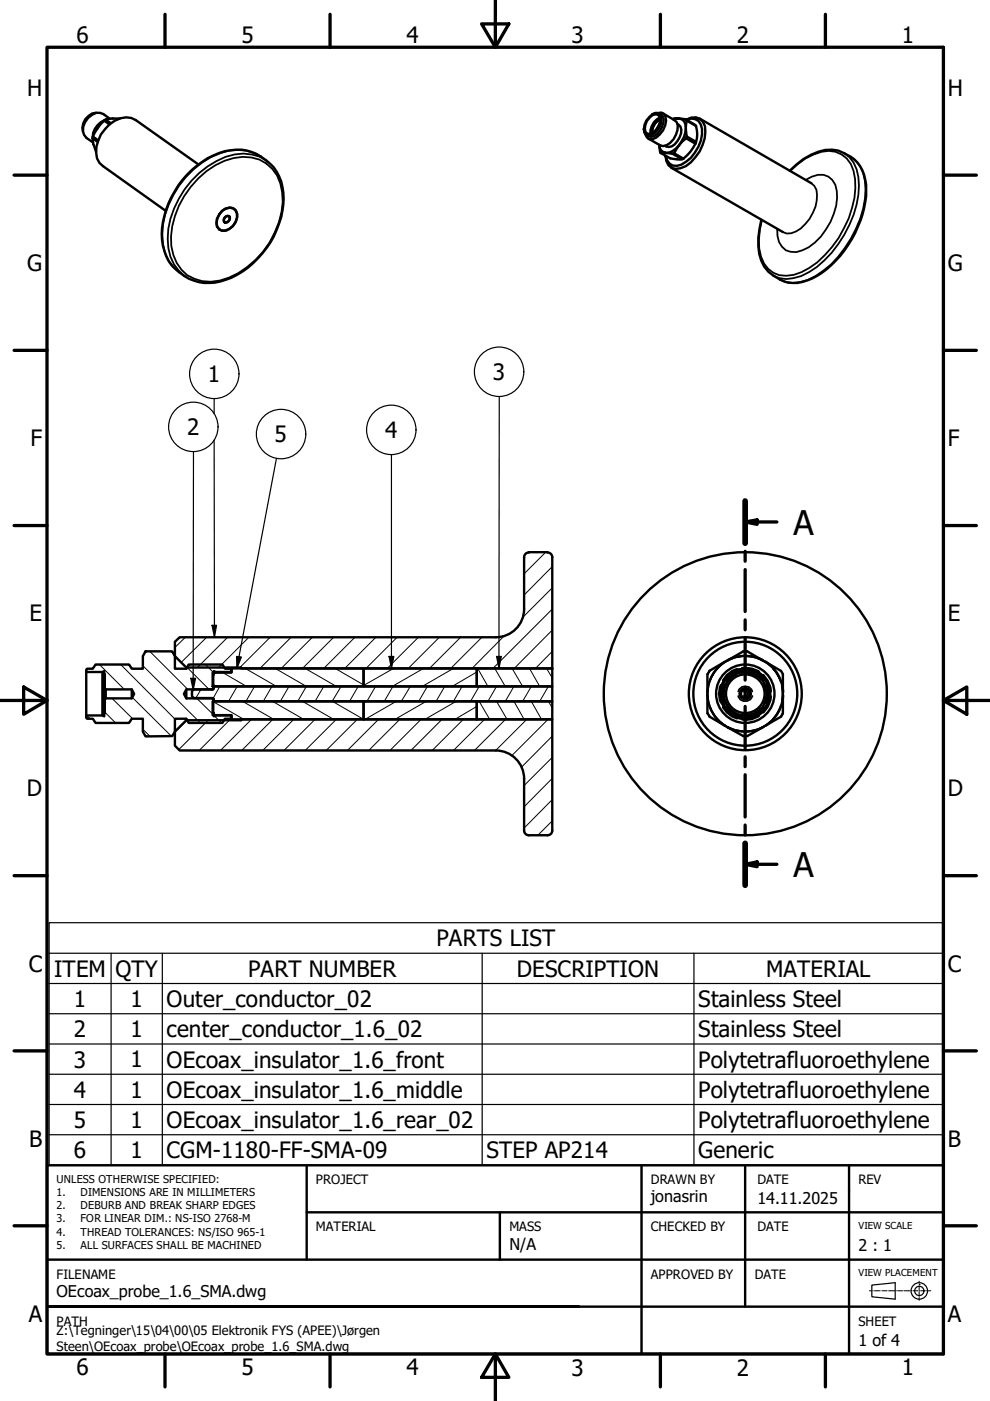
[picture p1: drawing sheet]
<svg xmlns="http://www.w3.org/2000/svg" width="210mm" height="297mm" viewBox="0 0 210 297" stroke-linecap="round" stroke-linejoin="round" font-family="sans-serif">
<!-- layer: Hatch (ISO) -->
<g fill="none" stroke="#000" stroke-width=".21">
<path d="M115.7 117.1l-4.6 4.6M31.7 138.1l8.1 8.1M36.3 138.1l.6 .6M39.3 135.1l-2.2 2.2M43.8 135.1l-5.4 5.3M48.3 135.1l-6.5 6.4M52.8 135.1l-6.4 6.4M57.3 135.1l-6.4 6.4M61.7 135.1l-6.6 6.6M66.2 135.1l-6.6 6.6M70.7 135.1l-6.6 6.6M75.2 135.1l-6.6 6.6"/>
<path d="M79.7 135.1l-6.6 6.6M84.2 135.1l-6.6 6.6M88.7 135.1l-6.6 6.6M93.2 135.1l-6.6 6.6M97.7 135.1l-6.6 6.6M102.2 135.1l-6.6 6.6M107 134.7l-6.9 7M117.1 129.1l-12.6 12.6M117.1 124.6l-6.4 6.4M117.1 138.1l-3.6 3.6M117.1 133.6l-8.1 8.1M117.1 120.1l-6 6.1"/>
<path d="M18.4 151.7l.7 .7M21.1 140.9l5.3 5.3M22.2 151l2.3 2.3M23.7 148.1l4.4 4.3M25.6 140.9l11.5 11.5M28 147.8l8.3 8.3M30.3 154.6l1.5 1.5M30.3 141.1l12.2 12.2M39.7 152.7l-2.6 2.5M39.7 141.5l4.6 4.7M41.7 148.1l3.6 3.5M42.6 146.2l-1.1 1.8"/>
<path d="M43.6 140.9l1.7 1.8M44.1 152.7l-6.2 6.2M45.1 145l.8 .5M45.1 148.7l6.6 3.8M45.5 151.8l1.5 1.5M46.6 145.5l-1.5 2.6M47.2 142.6l5.1 2.9M48.6 152.7l-6.4 6.4M50.3 145.5l-1.8 3.2M51.4 148.7l6.6 3.8M52 141.7l6.6 3.8M53.3 152.5l-6.6 6.6"/>
<path d="M54 145.5l-1.9 3.2M57.7 145.5l-1.9 3.2M57.8 148.7l6.6 3.8M57.8 152.5l-6.6 6.6M58.4 141.7l6.6 3.8-1.9 3.2M61.3 145.5l-1.9 3.2M62.3 152.5l-6.6 6.6M64.1 148.7l6.6 3.8M64.7 141.7l6.6 3.8M66.8 152.5l-6.6 6.6M68.6 145.5l-1.8 3.2M70.5 148.7l6.6 3.8"/>
<path d="M71.1 141.7l6 3.5M71.3 152.5l-6.6 6.6M72.3 145.5l-1.9 3.2M75.8 152.5l-6.6 6.6M75.9 145.5l-1.8 3.2M76.8 148.7l.3 .1M77.7 148.7l-.6 .3M79.6 145.5l-1.8 3.2M80.3 152.5l-6.6 6.6M83.3 145.5l-1.8 3.2M83.4 141.7l-6.3 3.6M84 148.7l-6.6 3.8"/>
<path d="M84.8 152.5l-6.6 6.6M87 145.5l-1.9 3.2M89.3 152.5l-6.6 6.6M89.8 141.7l-6.6 3.8M90.4 148.7l-6.6 3.8M90.6 145.5l-1.8 3.2M93.7 152.5l-6.6 6.6M94.3 145.5l-1.8 3.2M96.1 141.7l-6.6 3.8M96.7 148.7l-6.6 3.8M98 145.5l-1.9 3.2M98.2 152.5l-6.6 6.6"/>
<path d="M101.1 149.8l-4.6 2.7M101.1 142.5l-5.2 3M101.3 141.7l2.1 3.8M101.6 145.5l-1.8 3.2M101.6 148.7l2.2 3.8M102.7 152.5l-6.6 6.6M104.9 141.7l2.2 3.8M105.3 145.5l-1.9 3.2M105.3 148.7l2.2 3.8M107.2 152.5l-6.6 6.6M108.6 141.7l2.2 3.8M109 145.5l-1.9 3.2"/>
<path d="M109 148.7l2.1 3.8M111.7 152.5l-6.6 6.6M112.3 141.7l2.1 3.8M112.6 145.5l-1.8 3.2M112.6 148.7l2.2 3.8M115.9 141.7l1.2 2M116.2 152.5l-7.7 7.7M116.3 145.5l-1.9 3.2M116.3 148.7l.8 1.4M117.1 156.1l-6.5 6.6M117.1 174l-3.1 3.1M117.1 169.5l-6 6.1"/>
<path d="M117.1 165l-6 6.1M117.1 160.6l-6 5.9"/>
</g>
<!-- layer: Hidden (ISO) -->
<g fill="none" stroke="#000" stroke-width=".38">
<path d="M155.5 139.5l-1.5 .7-1.3 .9M156.3 139.3l.9-.2h1.6l.8 .2M157.5 139.1l-1.6 .3-1.7 .6-.5 .4M157.5 138.1h.4M158.2 138.1h.2M158.5 139.2h.8l1.7 .5 1.3 .7M160.5 139.5l1.5 .7 1.4 .9M150 147.1l.3 2M150 147.1l.2 1.7M150 151.2l.2 .3M150.2 145.5l-.2 1.6M150.2 142.7l-.2 .3"/>
<path d="M150.3 145.1l-.3 2M150.3 151.7l.1 .2M150.4 149.5l.3 .9 .8 1.4 .6 .6M150.4 142.2l-.1 .3M150.6 150a7.4 7.4 0 0 0 2.3 3.3M152.1 141.8l-.6 .6-.8 1.4-.3 .8M152.7 147.7a5.3 5.3 0 0 0 2.2 3.7M152.7 153l1.3 1 1.5 .7M152.8 145.1a4.4 4.4 0 0 0 0 3.9M152.9 141a6.5 6.5 0 0 0-2.3 3.2M153.2 150l.9 1.1 1.1 .8 1.1 .5M153.6 147.6a4.4 4.4 0 0 0 2.5 3.6"/>
<path d="M153.7 145.1a4.4 4.4 0 0 0 0 3.9M153.7 153.8l2.2 1 1.6 .3M154.1 149.9a5.3 5.3 0 0 0 3.4 2M154.9 142.7a5.3 5.3 0 0 0-2.2 3.8M155.8 152a5 5 0 0 0 4.4 0M155.8 142.2a5 5 0 0 1 4.4 0M156.1 143.1a4.2 4.2 0 0 0-2.5 3.4M156.3 141.8l-1.1 .4-1.1 .9-.9 1.2M156.3 154.9l.9 .2h1.6l.8-.2M156.5 146.6a1.57 1.57 0 0 1 1.5-1.1 1.57 1.57 0 0 1 1.5 1.1M156.5 147.6a1.55 1.55 0 0 0 1.5 1.1 1.55 1.55 0 0 0 1.5-1.1M157.2 142.7a4.5 4.5 0 0 1 4 1.4"/>
<path d="M157.2 146.5l.5-.3h.6l.4 .3 .2 .6-.2 .5-.4 .4h-.6l-.5-.4M157.3 141.6a5.1 5.1 0 0 1 3.7 .9M157.5 142.4a4.6 4.6 0 0 0-3.4 1.9M157.5 156.1h.4M157.7 146.7l.3-.2 .4 .2 .2 .4-.2 .4-.4 .1-.3-.1M158.2 156.1h.2M158.5 142.4a4.3 4.3 0 0 1 3.4 1.9M161 151.8a4.7 4.7 0 0 1-3.7 .8M161.2 142.7a4.9 4.9 0 0 1 2.1 3.8M161.2 150.2a4.2 4.2 0 0 1-4 1.3M161.9 149.9a4.9 4.9 0 0 1-3.4 2M161.9 143.1a5.8 5.8 0 0 1 1.6 3.5"/>
<path d="M161.9 145a4.4 4.4 0 0 1 0 4.3M162.3 153.8l-1.3 .7-2.5 .6M162.4 145.1a4.4 4.4 0 0 1 0 3.9M163.1 141l.7 .6 1 1.4 .6 1.2M163.3 147.7a5 5 0 0 1-2.1 3.7M163.4 153l-1.4 1-1.5 .7M163.5 147.6a5.3 5.3 0 0 1-1.6 3.5M163.9 141.8l.6 .6 .8 1.4 .2 .8M165.4 150l-.6 1.2-1 1.4-.7 .6M165.5 149.5l-.2 .9-.8 1.4-.6 .6M165.7 145.1l.2 1.1v1.7l-.2 1.2M165.7 151.7l-.2 .2"/>
<path d="M165.8 145.5l.2 1.6-.2 1.7M166 151.2l-.1 .3"/>
</g>
<!-- layer: Visible (ISO) -->
<g fill="none" stroke="#000" stroke-width=".51">
<path d="M19.6 29.3l.2 1.4 .6 1.5M19.6 29.3l1.1 .8M19.7 28.9l1.1 .9M19.7 28.9l-.1 .4M20.4 23.9a3.2 3.2 0 0 0-2.8 4M22.1 25.6l-1.3 1.4-1.1 1.9M22.1 25.6l.3-.3 1.1 .8M22.1 25.6l1.1 .8M22.2 25.4a4.1 4.1 0 0 0-2.5 3.7M23.3 25.2l-1.4-1-.7-.3h-.9a3.7 3.7 0 0 0-2.5 4.7l.6 .7 1.3 .9M25.4 25.1l-3 .2M40.7 36a15 15 0 0 1 10.5-4.3 10.1 10.1 0 0 1 8.9 10.4 19.4 19.4 0 0 1-12.2 17.2 10.1 10.1 0 0 1-13.5-10.9 20.2 20.2 0 0 1 6.3-12.4z"/>
<path d="M42 34.8l-13.2-9.4a5.1 5.1 0 0 0-6.5 2 7.2 7.2 0 0 0-1.7 6.2l.5 .9 .7 .7 13.3 9.5M137.7 24.8l.6-.6 .7-.2 .6 .1a2.28 2.28 0 0 1 0 2.9 2.36 2.36 0 0 1-2.6 1.5 2.28 2.28 0 0 1 0-2.9zM137.7 24.9l.6-.5 .6-.2 .6 .1a2.16 2.16 0 0 1 0 2.7l-1.2 1.2-.6 .2-.5-.1a2.16 2.16 0 0 1 0-2.7zM138.3 24.2a1.23 1.23 0 0 1 1.8 .2 3.5 3.5 0 0 1-2.6 4.4 1.22 1.22 0 0 1-1-1.4M139.5 24l.7-.1a1.95 1.95 0 0 1 .8 2.7 4.6 4.6 0 0 1-2.6 2.9h-.7l-.5-.4-.4-.6M139.6 26.7l-.3 .5M139.7 24.1a1.53 1.53 0 0 1 1 2 4.6 4.6 0 0 1-2 2.8l-.7 .1-.9-.4M139.9 24.9a3.4 3.4 0 0 0-2 3.5M140 25a3.7 3.7 0 0 0-2 3.4M140 25.3a3.1 3.1 0 0 0-1.8 2.9M140 25.3a2.94 2.94 0 0 0-1.7 2.9M140.1 32.4a6.2 6.2 0 0 0 4.6 1.4"/>
<path d="M140.6 24.1l2.5 1.4a2.36 2.36 0 0 1 .2 3.1 3.6 3.6 0 0 1-2.7 2.4l-.6-.2-2.5-1.4M141 32.4l-.6-.3-.4-.6-.2-.8 .3 1.7M141 32.4h-.9M141 32.4h.3M142.3 35.5l23.7 13.7M142.6 32.6l2.1 1.2 .2-.2M142.7 25.3l.7-.2h.5l-1 .2M142.9 32.5l2 1.1M142.9 32.5l-.3 .1M143.7 26.3a1.52 1.52 0 0 1 .7 2 4.7 4.7 0 0 1-2 2.7l-.6 .2-.8-.3M143.9 30.9l-1 1.6M143.9 30.9a3.7 3.7 0 0 1-2.6 1.5l1.3 .2"/>
<path d="M143.9 25.1h.2M144.1 25.1a1.69 1.69 0 0 1 1.3 1.9M144.1 25.1l1.4 .2M144.1 30.7l-.2 .2M145.4 27.3l.2 1.6M145.4 27.3a6 6 0 0 1-1.3 3.4M145.4 27v.3M145.5 29.3l-1.4 1.4M145.5 25.3l2.1 1.4M145.5 25.4a2.54 2.54 0 0 1 2.9-.2 2.54 2.54 0 0 1 1.1 2.8 9.2 9.2 0 0 1-4.1 7.2 2.79 2.79 0 0 1-3.7-.2l-.4-.9-.2-1.1a2.29 2.29 0 0 0 3.4 1.9 8.4 8.4 0 0 0 4.3-7.5 2.21 2.21 0 0 0-3.3-2M145.5 29.3l1.9 1.2M145.5 25.3l.1 .3"/>
<path d="M145.6 25.6l-.2 1.4M145.6 28.9l2 1.2M145.6 25.6l2 1.1M145.6 28.9l-.1 .4M147.4 30.5a9.2 9.2 0 0 1-2.5 3.1M147.6 26.7a5.7 5.7 0 0 1 0 3.4M147.6 30.1l-.2 .4M148.3 25.1l23.7 13.7M167.4 36.2a12.7 12.7 0 0 1 9-4.5 7.7 7.7 0 0 1 7.1 6.4 19.6 19.6 0 0 1-2.9 12.6 19.5 19.5 0 0 1-9.5 8.8 7.1 7.1 0 0 1-7.1-1 7.1 7.1 0 0 1-3.2-6.3v-1.8l.6-3.8M47 44.8a2.11 2.11 0 0 1 2.9-.3 3.1 3.1 0 0 1-2.7 4.4 2 2 0 0 1-.8-3.3zM47.2 44.6a1.85 1.85 0 0 1 2.8 .1 3.1 3.1 0 0 1-3 4.2 1.72 1.72 0 0 1-.9-2.6l.4-.9zM47.7 46l.4-.2h.5l.2 .4-.2 .5-.3 .4-.5 .1-.3-.2-.1-.5z"/>
<path d="M47.9 45.9l.5-.1 .3 .2a.95 .95 0 0 1-1.1 1.2l-.2-.4 .2-.5zM111.1 118.1v11M112.1 117.1h4M112.1 117.1a.98 .98 0 0 0-1 1M116.1 117.1a.98 .98 0 0 1 1 1M117.1 118.1v23.6h-65.9l-.1-.2h-11.6l-2.4-2.4v-3l1-1h67a6 6 0 0 0 6-6M157.6 138.1l-7.2 4.1-.4 .8M157.6 138.1h.8M158.4 138.1l7.1 4.1M161.7 140a8 8 0 0 0-7.4 0M18.3 142.5v9.2M18.5 141.8h1.2l.6-.9h7.1l.5 .9h2.4v-2.7l.6-1h5.6l.6 1v2.7h2.4l.5-.9h7.2l.5 .9h1.2l.2 .2v.5h-3.4l-.4-.2-.1 3.7-.2 .2h-5.5l-.5 .9 .5 1h5.5l.2 .2 .1 3.6 .4-.2h3.4v.5l-.2 .2h-1.2l-.5 .9h-7.2l-.5-.9h-2.4v2.7l-.6 1h-5.6l-.6-1v-2.7h-2.4l-.5 .9h-7.1l-.6-.9h-1.2l-.2-.2v-.5h3.4l.4 .2 .1-3.6 .2-.2h5.5l.5-1-.5-.9h-5.5l-.2-.2-.1-3.7-.4 .2h-3.4v-.5z"/>
<path d="M21.7 142.5v9.2M22.1 143v8.2M22.2 146v2.3M22.4 146.2v1.9M27.9 146.2v1.9M39.5 141.5v.3M39.5 146.2v1.9M39.5 152.4v.3M44.9 146.2h-3.8l-.4 .3v1.1l.4 .4h3.8M44.9 146.2a.48 .48 0 0 0 .4-.7h71.8v3.2h-71.8v-.3M44.9 148l.2 .1 .2 .3M45.1 142.6h4v-.9h28v3.8h-32z"/>
<path d="M45.1 148.7h32v3.8h-28v-.9h-4zM45.2 146h.1M45.2 148.1v.2M45.7 142.5v.1M45.7 151.6v.1M51.1 141.5v.2M51.1 152.5v.2M77.1 148.7h24v3.8h-24zM77.1 141.7h24v3.8h-24zM101.1 148.7h16v3.8h-16zM101.1 141.7h16v3.8h-16zM150 142.9v8.3"/>
<path d="M150 147.4a8 8 0 0 0 3.7 6.5M150 151.2l.5 .7M150.4 151.9l7.2 4.2h.8l7.2-4.2M153.7 140.3a8 8 0 0 0-3.7 6.4M154.3 154.2a8 8 0 0 0 7.4 0M162.3 140.3a8 8 0 0 1 3.7 6.4M165.6 142.2l.4 .8M166 143v8.2l-.4 .7M166 147.4a8 8 0 0 1-3.7 6.5M111.1 165.1a6 6 0 0 0-6-6h-67l-1-1v-3l2.4-2.4h11.6l.1-.2h65.9v23.6a.98 .98 0 0 1-1 1M111.1 165.1v11a.98 .98 0 0 0 1 1M112.1 177.1h4"/>
<circle cx="158" cy="147.1" r="30"/>
<circle cx="158" cy="147.1" r="12"/>
<circle cx="158" cy="147.1" r="11"/>
<circle cx="158" cy="147.1" r=".92"/>
<circle cx="158" cy="147.1" r="1.17"/>
<circle cx="158" cy="147.1" r="4.1"/>
<circle cx="158" cy="147.1" r="5.3"/>
<circle cx="158" cy="147.1" r="4.6"/>
<circle cx="158" cy="147.1" r="6.2"/>
<circle cx="158" cy="147.1" r="5.1"/>
</g>
<g fill="#000">
<circle cx="45" cy="148.1" r=".25"/>
<circle cx="45" cy="146.2" r=".25"/>
</g>
<!-- layer: Visible Narrow (ISO) -->
<path d="M42 37.8a13.4 13.4 0 0 1 11.3-4.4 7.9 7.9 0 0 1 6.5 7.4 17.8 17.8 0 0 1-5.6 14.3 13.8 13.8 0 0 1-11.3 4.5 8.1 8.1 0 0 1-6.6-7.4 18.3 18.3 0 0 1 5.7-14.4zM55.3 33.2a9.2 9.2 0 0 0-8.6-.7 19.5 19.5 0 0 0-12.3 17.3 9.5 9.5 0 0 0 3.6 7.9M56.5 34a9.9 9.9 0 0 0-10.6 .1 19.7 19.7 0 0 0-10.3 16.5 9.5 9.5 0 0 0 3.5 7.9M167.5 36.2a12.9 12.9 0 0 1 8.2-4.2 5.5 5.5 0 0 1 5.3 4.2 17.1 17.1 0 0 1-2.1 12.2 20.5 20.5 0 0 1-9 9.3 6.3 6.3 0 0 1-7-.7 8.2 8.2 0 0 1-2-6.2l.2-2 .4-2.1M170.8 38.1a4.6 4.6 0 0 1 4.8-.6 4.5 4.5 0 0 1 1.9 4.5 14.2 14.2 0 0 1-6.1 10.4 4.7 4.7 0 0 1-4.8 .7 4.7 4.7 0 0 1-1.8-4.6M172 38.8a3.3 3.3 0 0 1 1.2 3.7 8.7 8.7 0 0 1-5.4 7h-1l-.8-.3M179 32.5a6.5 6.5 0 0 1 3 5 21.9 21.9 0 0 1-5.7 16.1 15.4 15.4 0 0 1-8.1 5.4l-1.5 .2-1.4-.2-1.3-.5M180.4 33.3a6.8 6.8 0 0 1 3 5 21.9 21.9 0 0 1-5.7 16.1 18.9 18.9 0 0 1-6.4 5 6.7 6.7 0 0 1-5.9-.1" fill="none" stroke="#000" stroke-width=".38"/>
<!-- layer: Section Line (ISO) -->
<g fill="none" stroke="#000" stroke-width=".7">
<path d="M158 110.7l2.5-.5v1zM158 106.2v9M158 116.9v2.1M158 110.7h6.7M158 120.8v8.9M158 131.4v2.1M158 135.2v9M158 145.9v2.1M158 149.8v8.9M158 160.5v2M158 164.3v8.9M158 174.9v2.1"/>
<path d="M158 178.8v8.9M158 183.2l2.5-.5v1.1zM158 183.2h6.7"/>
</g>
<path d="M158 106.2v9M158 178.8v8.9" fill="none" stroke="#000" stroke-width="1.2"/>
<path d="M158 110.7l2.5-.5v1zM158 183.2l2.5-.5v1.1z" fill="#000"/>
<!-- layer: Symbol (ISO) -->
<g fill="none" stroke="#000" stroke-width=".25">
<path d="M41 95.7v50.6M45.4 93.3l.1 41.8M45.4 84.5v3.2M58.6 97.2l-8.4 44.5M83 96.4v45.3M105.9 84.1l-.1 57.6M45 132.6h.9l-.4 2.5zM50.2 139.2l1 .1-1 2.4zM82.5 139.2h1l-.5 2.5zM105.3 139.2h1l-.5 2.5zM40.4 143.8h1.1l-.5 2.5zM10.4 202.1v-6.5h189.4v6.5"/>
<path d="M10.4 202.1h189.4v6.4M10.4 202.1v45h189.4v-38.6M10.4 208.5h189.4M10.4 214.9h189.4M23.6 202.1v45M34.4 202.1v45M102.2 202.1v45M147.1 202.1v45M10.4 221.3h189.4M10.4 227.8h189.4M10.4 234.2h189.4M10.4 240.6h189.4"/>
<circle cx="45.4" cy="79.3" r="5.2"/>
<circle cx="105.8" cy="78.8" r="5.2"/>
<circle cx="41" cy="90.5" r="5.2"/>
<circle cx="59.6" cy="92" r="5.2"/>
<circle cx="83" cy="91.1" r="5.2"/>
</g>
<!-- layer: Border (ISO) -->
<g fill="none" stroke="#000" stroke-width=".7">
<path d="M10 10h190v277.1h-190zM35 3v7M70 3v7M102.1 5.1h5.8l-2.9 4.9zM105 0v10M140 3v7M175 3v7M3 37.1h7M200 37.1h7M3 74.3h7M200 74.3h7M3 111.4h7"/>
<path d="M200 111.4h7M0 148.5h10M5 145.7l5 2.8-5 2.9zM200 148.5l5-2.8v5.7zM200 148.5h10M3 185.7h7M200 185.7h7M3 222.8h7M200 222.8h7M3 259.9h7M200 259.9h7M35 287.1v7"/>
<path d="M70 287.1v7M105 287.1l2.9 4.9h-5.8zM105 287.1v9.9M140 287.1v7M175 287.1v7"/>
</g>
<!-- layer: Title (ISO) -->
<g fill="none" stroke="#000" stroke-width=".25">
<path d="M184.8 272.5l5-.5v3.4l-5-.5z"/>
<circle cx="194.9" cy="273.7" r="1.75"/>
<circle cx="194.9" cy="273.7" r=".98"/>
</g>
<g fill="none" stroke="#000" stroke-width=".21">
<path d="M184.3 273.7h.5M185.1 273.7h.1M185.4 273.7h1.1M186.8 273.7h.1M187.1 273.7h1M188.4 273.7h.1M188.7 273.7h1M190 273.7h.1M190.3 273.7h1.1M191.6 273.7h.1M192 273.7h1M193.2 273.7h.1"/>
<path d="M193.5 273.7h1.1M194.9 272.3h.1M194.9 271.6v.5M194.9 272.6v.9M194.9 273.9v.9M194.9 275v.1M194.9 275.3v.4M194.9 273.7h.1M195.2 273.7h1M196.5 273.7h.1M196.8 273.7h.6"/>
</g>
<path d="M10 247.1h170v40h-170zM65 257h135M65 247.1v20M106 257v10.1M136 247.1v40M158 247.1v29.9M180 247.1h20v40h-20M10 267.1h190M122.7 277h-112.7h190" fill="none" stroke="#000" stroke-width=".51"/>
<!-- layer: Symbol (ISO) -->
<path d="M45 132.6h.9l-.4 2.5zM50.2 139.2l1 .1-1 2.4zM82.5 139.2h1l-.5 2.5zM105.3 139.2h1l-.5 2.5zM40.4 143.8h1.1l-.5 2.5z" fill="#000"/>
<g font-size="7.2">
<text x="168.2" y="113.3">A</text>
<text x="168.2" y="185.9">A</text>
</g>
<g font-size="4.8">
<text x="16.2" y="9.1">6</text>
<text x="51.2" y="9.1">5</text>
<text x="86.2" y="9.1">4</text>
<text x="121.2" y="9.1">3</text>
<text x="156.2" y="9.1">2</text>
<text x="191.2" y="9.1">1</text>
<text x="5.8" y="20.4">H</text>
<text x="201" y="20.4">H</text>
<text x="5.8" y="57.5">G</text>
<text x="201" y="57.5">G</text>
<text x="44.1" y="81">1</text>
<text x="104.5" y="80.6">3</text>
<text x="6.5" y="94.6">F</text>
<text x="39.7" y="92.3">2</text>
<text x="58.2" y="93.8">5</text>
<text x="81.7" y="92.9">4</text>
<text x="201" y="94.6">F</text>
<text x="6.3" y="131.7">E</text>
<text x="201" y="131.7">E</text>
<text x="5.7" y="168.8">D</text>
<text x="201" y="168.8">D</text>
<text x="92.5" y="200.6">PARTS LIST</text>
<text x="6.1" y="206">C</text>
<text x="11.5" y="207.1">ITEM</text>
<text x="24.5" y="207.1">QTY</text>
<text x="52.6" y="207.1">PART NUMBER</text>
<text x="109.6" y="207.1">DESCRIPTION</text>
<text x="162.4" y="207.1">MATERIAL</text>
<text x="201" y="206">C</text>
<text x="15.7" y="213.5">1</text>
<text x="27.7" y="213.5">1</text>
<text x="35.3" y="213.5">Outer_conductor_02</text>
<text x="148" y="213.5">Stainless Steel</text>
<text x="15.7" y="219.9">2</text>
<text x="27.7" y="219.9">1</text>
<text x="35.3" y="219.9">center_conductor_1.6_02</text>
<text x="148" y="219.9">Stainless Steel</text>
<text x="15.7" y="226.4">3</text>
<text x="27.7" y="226.3">1</text>
<text x="35.3" y="226.4">OEcoax_insulator_1.6_front</text>
<text x="148" y="226.4">Polytetrafluoroethylene</text>
<text x="15.7" y="232.7">4</text>
<text x="27.7" y="232.7">1</text>
<text x="35.3" y="232.8">OEcoax_insulator_1.6_middle</text>
<text x="148" y="232.8">Polytetrafluoroethylene</text>
<text x="15.7" y="239.1">5</text>
<text x="27.7" y="239.2">1</text>
<text x="35.3" y="239.3">OEcoax_insulator_1.6_rear_02</text>
<text x="148" y="239.3">Polytetrafluoroethylene</text>
<text x="6.2" y="243.1">B</text>
<text x="15.7" y="245.6">6</text>
<text x="27.7" y="245.6">1</text>
<text x="35.3" y="245.6">CGM-1180-FF-SMA-09</text>
<text x="103.1" y="245.6">STEP AP214</text>
<text x="148" y="245.6">Generic</text>
<text x="201" y="243.1">B</text>
<text x="6.1" y="280.2">A</text>
<text x="201" y="280.2">A</text>
<text x="16.2" y="291.6">6</text>
<text x="51.2" y="291.5">5</text>
<text x="86.2" y="291.5">4</text>
<text x="121.2" y="291.6">3</text>
<text x="156.2" y="291.6">2</text>
<text x="191.2" y="291.6">1</text>
</g>
<g font-size="3.4">
<text x="138" y="254.9">jonasrin</text>
<text x="160.6" y="255.3">14.11.2025</text>
<text x="108" y="265.1">N/A</text>
<text x="182" y="265.3">2 : 1</text>
<text x="12" y="275">OEcoax_probe_1.6_SMA.dwg</text>
<text x="182" y="285.4">1 of 4</text>
</g>
<g font-size="2.7">
<text x="67" y="251.1">PROJECT</text>
<text x="138" y="251.1">DRAWN BY</text>
<text x="160.6" y="251.1">DATE</text>
<text x="182" y="251.1">REV</text>
<text x="67" y="261">MATERIAL</text>
<text x="108" y="261.1">MASS</text>
<text x="138" y="261.1">CHECKED BY</text>
<text x="160.6" y="261">DATE</text>
<text x="12" y="271.1">FILENAME</text>
<text x="138" y="271.1">APPROVED BY</text>
<text x="160" y="271.1">DATE</text>
<text x="12" y="281">PATH</text>
<text x="182" y="281.1">SHEET</text>
<text x="12" y="283.1">Z:\Tegninger\15\04\00\05 Elektronik FYS (APEE)\Jørgen</text>
<text x="12" y="286.4">Steen\OEcoax_probe\OEcoax_probe_1.6_SMA.dwg</text>
</g>
<g font-size="2.3">
<text x="12" y="250.7">UNLESS OTHERWISE SPECIFIED:</text>
<text x="12" y="253.6">1.</text>
<text x="12" y="256.4">2.</text>
<text x="17.1" y="253.6">DIMENSIONS ARE IN MILLIMETERS</text>
<text x="17.1" y="256.4">DEBURB AND BREAK SHARP EDGES</text>
<text x="12" y="259.2">3.</text>
<text x="12" y="262">4.</text>
<text x="17.1" y="259.2">FOR LINEAR DIM.: NS-ISO 2768-M</text>
<text x="17.1" y="262">THREAD TOLERANCES: NS/ISO 965-1</text>
<text x="12" y="264.8">5.</text>
<text x="17.1" y="264.8">ALL SURFACES SHALL BE MACHINED</text>
</g>
<g font-size="2">
<text x="182" y="260.6">VIEW SCALE</text>
<text x="182" y="270.6">VIEW PLACEMENT</text>
</g>
</svg>
